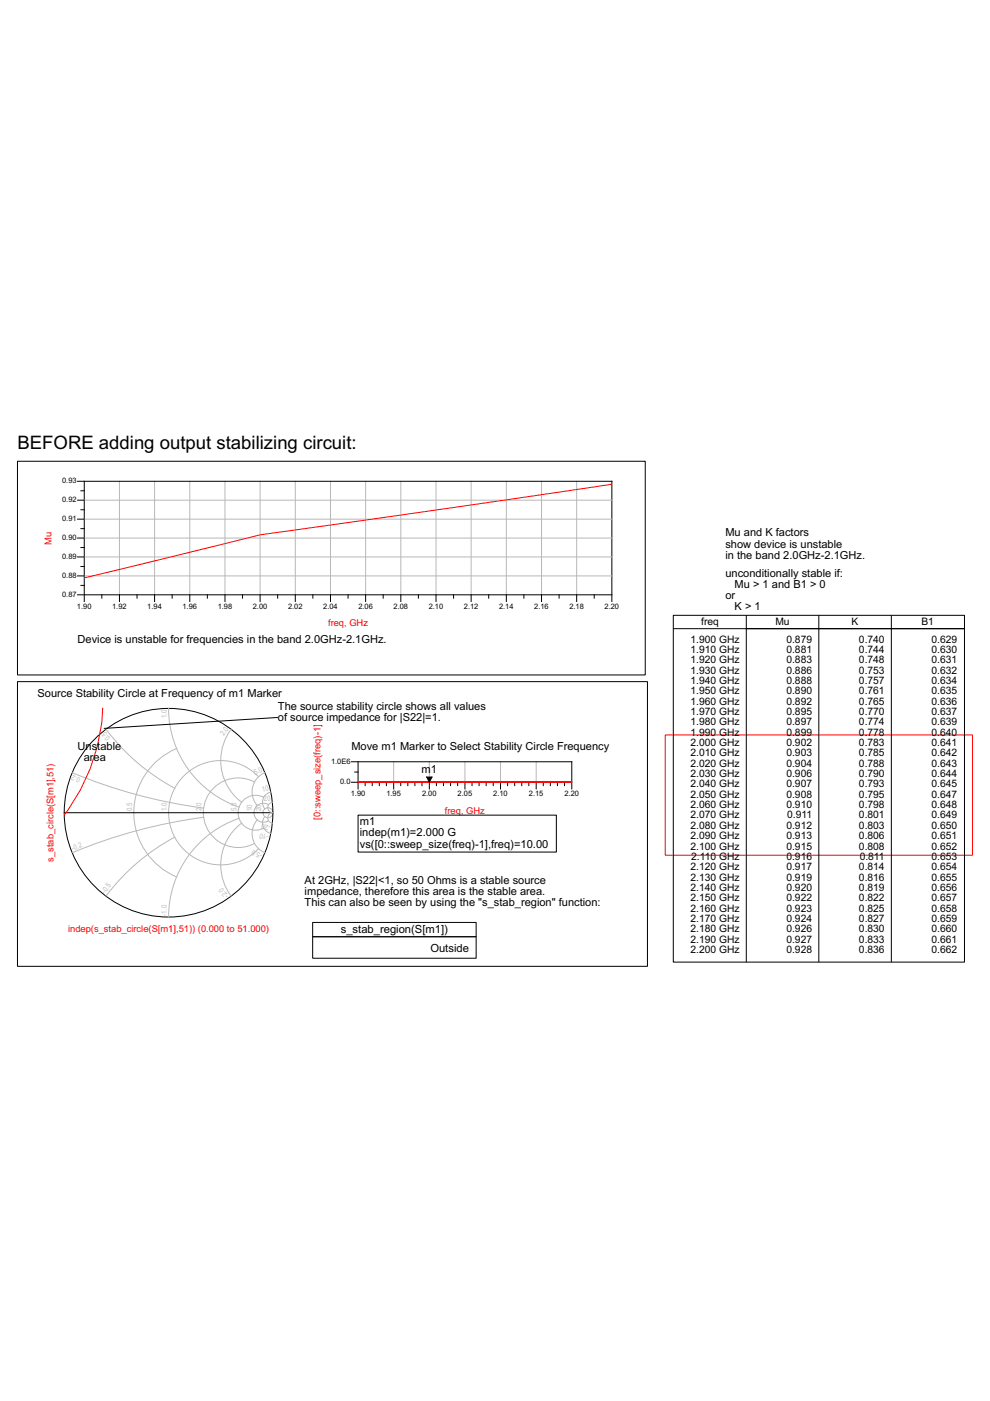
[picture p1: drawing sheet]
<svg xmlns="http://www.w3.org/2000/svg" width="210mm" height="297mm" viewBox="0 0 210 297" stroke-linecap="round" stroke-linejoin="round" font-family="sans-serif">
<g fill="none" stroke="#b8b8b8" stroke-width=".21">
<path d="M22.5 154.7a44.4 44.4 0 0 0 14.5 12.4M35.7 150.2a22.1 22.1 0 0 0 15 20.9M37.4 158.7a14.7 14.7 0 0 0-9 13.6 14.7 14.7 0 0 0 9 13.6M49 154.6a11.1 11.1 0 0 0 2.2 15.5M15.4 163.9a109.8 109.8 0 0 0 27.7 7.4M37 177.5a44.5 44.5 0 0 0-14.5 12.5M43.2 173.3a109.9 109.9 0 0 0-27.8 7.5M50.7 173.5a22.1 22.1 0 0 0-15 20.9M51.2 174.5a11.1 11.1 0 0 0-2.2 15.5M54 165.8a7.4 7.4 0 0 0-10.9 6.5 7.4 7.4 0 0 0 10.9 6.5M54.5 173.8a4.4 4.4 0 0 0 1.7 7M54.8 164.7a11.1 11.1 0 0 0-15.7-.3 11.1 11.1 0 0 0 0 15.8 11.1 11.1 0 0 0 15.7-.3"/>
<path d="M55.9 169.1a3.7 3.7 0 0 0-5.4 3.2 3.7 3.7 0 0 0 5.4 3.3M56.2 173.1a2.21 2.21 0 0 0 1.2 3.6M56.2 163.8a4.4 4.4 0 0 0-1.7 7M56.9 170.6a2.01 2.01 0 0 0-3.1 1.7 2.01 2.01 0 0 0 3.1 1.7M57.4 167.9a2.21 2.21 0 0 0-1.2 3.6M57.8 170.1a1.1 1.1 0 0 0-1 1.2 1.1 1.1 0 0 0 1.1 1M57.9 172.3a1.1 1.1 0 0 0-1.1 1.1 1.1 1.1 0 0 0 1 1.1"/>
<circle cx="56.8" cy="172.3" r="1.06"/>
</g>
<g fill="none" stroke="#000" stroke-width=".21">
<path d="M13.6 172.3h44.3"/>
<circle cx="35.7" cy="172.3" r="22.1"/>
</g>
<path d="M13.6 172.6l.1 .1-.1 .2z" fill="#f00"/>
<path d="M21.8 150.2a39.5 39.5 0 0 1-8.1 22.4" fill="none" stroke="#f00" stroke-width=".21"/>
<path d="M21.7 150.1l.1 .1z" fill="#f00"/>
<path d="M83.5 161.5v4.4M91 161.5v4.4M98.6 161.5v4.4M106.1 161.5v4.4M113.7 161.5v4.4" fill="none" stroke="#b8b8b8" stroke-width=".21"/>
<g fill="none" stroke="#000" stroke-width=".21">
<path d="M74.5 161.5h46.7v5.8M74.5 165.9h46.7M75.2 163.7h.7M75.9 161.5v5.8M77.4 165.9v.7M78.9 165.9v.7M80.4 165.9v.7M81.9 165.9v.7M83.5 165.9v1.4M85 165.9v.7M86.5 165.9v.7M88 165.9v.7"/>
<path d="M89.5 165.9v.7M91 165.9v1.4M92.5 165.9v.7M94 165.9v.7M95.5 165.9v.7M97 165.9v.7M98.6 165.9v1.4M100.1 165.9v.7M101.6 165.9v.7M103.1 165.9v.7M104.6 165.9v.7M106.1 165.9v1.4"/>
<path d="M107.6 165.9v.7M109.1 165.9v.7M110.6 165.9v.7M112.1 165.9v.7M113.7 165.9v1.4M115.2 165.9v.7M116.7 165.9v.7M118.2 165.9v.7M119.7 165.9v.7"/>
</g>
<path d="M75.9 165.6h1.8v.4h-1.8z" fill="#f00"/>
<path d="M77.1 165.8h42.9" fill="none" stroke="#f00" stroke-width=".4"/>
<path d="M119.4 165.6h1.8v.4h-1.8z" fill="#f00"/>
<path d="M90.5 164.8h1.1l-.6 1.1z" fill="#000"/>
<g fill="none" stroke="#000" stroke-width=".21">
<path d="M16.4 102h113.3v25.5M16.4 118.1h1.5M16.4 114.1h1.5M16.4 110.1h1.5M16.4 106.1h1.5M17.2 116.1h.7M17.2 112.1h.7M17.2 108.1h.7M17.2 104.1h.7M17.9 102v25.5M16.4 126.1h113.3M16.4 122.1h1.5"/>
<path d="M17.2 124.1h.7M17.2 120.1h.7M21.6 126.1v.7M25.3 126.1v1.4M29.1 126.1v.7M32.8 126.1v1.4M36.5 126.1v.7M40.2 126.1v1.4M44 126.1v.7M47.7 126.1v1.4M51.4 126.1v.7M55.1 126.1v1.4"/>
<path d="M58.9 126.1v.7M62.6 126.1v1.4M66.3 126.1v.7M70.1 126.1v1.4M73.8 126.1v.7M77.5 126.1v1.4M81.2 126.1v.7M85 126.1v1.4M88.7 126.1v.7M92.4 126.1v1.4M96.2 126.1v.7M99.9 126.1v1.4"/>
<path d="M103.6 126.1v.7M107.4 126.1v1.4M111.1 126.1v.7M114.8 126.1v1.4M118.5 126.1v.7M122.3 126.1v1.4M126 126.1v.7M75.9 172.8h42.1v7.9h-42.1zM90.5 164.8h1.1l-.6 1.1z"/>
</g>
<g fill="none" stroke="#b8b8b8" stroke-width=".21">
<path d="M17.9 118.1h111.8M17.9 114.1h111.8M17.9 110.1h111.8M17.9 106.1h111.8M25.3 102v24.1M32.8 102v24.1M40.2 102v24.1M47.7 102v24.1M55.1 102v24.1M62.6 102v24.1M70.1 102v24.1M77.5 102v24.1"/>
<path d="M85 102v24.1M92.4 102v24.1M99.9 102v24.1M107.4 102v24.1M114.8 102v24.1M122.3 102v24.1M17.9 122.1h111.8"/>
</g>
<path d="M17.9 122.5h.1z" fill="#f00"/>
<path d="M129.6 102.7l-33.4 4.9-41.1 5.8-37.1 9.1" fill="none" stroke="#f00" stroke-width=".21"/>
<path d="M129.6 102.6l.1 .1z" fill="#f00"/>
<path d="M3.7 97.8h133.1v45.3h-133.1zM142.8 130.5h61.7v73.5h-61.7zM142.9 133.3h61.5M158.2 130.6v73.3M173.6 130.6v73.3M189 130.6v73.3M3.7 144.5h133.6v60.4h-133.6zM58.8 152.1l-36.7 2.3M66.3 195.6h34.7v7.6h-34.7zM66.4 198.6h34.5" fill="none" stroke="#000" stroke-width=".21"/>
<path d="M141.1 155.8h65.1v25.5h-65.1z" fill="none" stroke="#f00" stroke-width=".21"/>
<text font-size="3.9" x="3.7" y="95.1">BEFORE adding output stabilizing circuit:</text>
<g font-size="2.4">
<text x="153.8" y="113.7">Mu and K factors</text>
<text x="153.8" y="116.1">show device is unstable</text>
<text x="153.8" y="118.4">in the band 2.0GHz-2.1GHz.</text>
<text x="153.8" y="122.2">unconditionally stable if:</text>
<text x="155.8" y="124.6">Mu &gt; 1 and B1 &gt; 0</text>
<text x="153.8" y="126.9">or</text>
<text x="155.8" y="129.3">K &gt; 1</text>
<text x="16.4" y="136.4">Device is unstable for frequencies in the band 2.0GHz-2.1GHz.</text>
<text x="8" y="147.7">Source Stability Circle at Frequency of m1 Marker</text>
<text x="58.9" y="150.6">The source stability circle shows all values</text>
<text x="58.9" y="152.9">of source impedance for |S22|=1.</text>
<text x="16.4" y="159">Unstable</text>
<text x="17.8" y="161.4">area</text>
<text x="74.5" y="159">Move m1 Marker to Select Stability Circle Frequency</text>
<text x="89.4" y="163.9">m</text>
<text x="91.4" y="163.9">1</text>
<text x="76.3" y="175">m1</text>
<text x="76.3" y="177.4">indep(m1)=2.000 G</text>
<text x="76.3" y="179.7">vs([0::sweep_size(freq)-1],freq)=10.00</text>
<text x="64.6" y="187.4">At 2GHz, |S22|&lt;1, so 50 Ohms is a stable source</text>
<text x="64.6" y="189.7">impedance, therefore this area is the stable area.</text>
<text x="64.6" y="192.1">This can also be seen by using the &quot;s_stab_region&quot; function:</text>
<text x="72.3" y="197.9">s_stab_region(S[m1])</text>
<text x="91.2" y="201.8">Outside</text>
</g>
<g font-size="2.2">
<text x="146.4" y="136.2">1.900 GHz</text>
<text x="148.7" y="132.6">freq</text>
<text x="164.4" y="132.6">Mu</text>
<text x="166.7" y="136.2">0.879</text>
<text x="180.6" y="132.6">K</text>
<text x="182.1" y="136.2">0.740</text>
<text x="195.3" y="132.6">B1</text>
<text x="197.5" y="136.2">0.629</text>
<text x="146.4" y="138.4">1.910 GHz</text>
<text x="146.4" y="140.6">1.920 GHz</text>
<text x="146.4" y="142.8">1.930 GHz</text>
<text x="166.7" y="138.4">0.881</text>
<text x="166.7" y="140.6">0.883</text>
<text x="166.7" y="142.8">0.886</text>
<text x="182.1" y="138.4">0.744</text>
<text x="182.1" y="140.6">0.748</text>
<text x="182.1" y="142.8">0.753</text>
<text x="197.5" y="138.4">0.630</text>
<text x="197.5" y="140.6">0.631</text>
<text x="197.5" y="142.8">0.632</text>
<text x="146.4" y="145">1.940 GHz</text>
<text x="146.4" y="147.2">1.950 GHz</text>
<text x="146.4" y="149.4">1.960 GHz</text>
<text x="166.7" y="145">0.888</text>
<text x="166.7" y="147.2">0.890</text>
<text x="166.7" y="149.4">0.892</text>
<text x="182.1" y="145">0.757</text>
<text x="182.1" y="147.2">0.761</text>
<text x="182.1" y="149.4">0.765</text>
<text x="197.5" y="145">0.634</text>
<text x="197.5" y="147.2">0.635</text>
<text x="197.5" y="149.4">0.636</text>
<text x="146.4" y="151.6">1.970 GHz</text>
<text x="146.4" y="153.8">1.980 GHz</text>
<text x="146.4" y="156">1.990 GHz</text>
<text x="166.7" y="151.6">0.895</text>
<text x="166.7" y="153.8">0.897</text>
<text x="166.7" y="156">0.899</text>
<text x="182.1" y="151.6">0.770</text>
<text x="182.1" y="153.8">0.774</text>
<text x="182.1" y="156">0.778</text>
<text x="197.5" y="151.6">0.637</text>
<text x="197.5" y="153.8">0.639</text>
<text x="197.5" y="156">0.640</text>
<text x="146.4" y="158.2">2.000 GHz</text>
<text x="146.4" y="160.4">2.010 GHz</text>
<text x="166.7" y="158.2">0.902</text>
<text x="166.7" y="160.4">0.903</text>
<text x="182.1" y="158.2">0.783</text>
<text x="182.1" y="160.4">0.785</text>
<text x="197.5" y="158.2">0.641</text>
<text x="197.5" y="160.4">0.642</text>
<text x="146.4" y="162.6">2.020 GHz</text>
<text x="146.4" y="164.8">2.030 GHz</text>
<text x="146.4" y="166.9">2.040 GHz</text>
<text x="166.7" y="162.6">0.904</text>
<text x="166.7" y="164.8">0.906</text>
<text x="166.7" y="166.9">0.907</text>
<text x="182.1" y="162.6">0.788</text>
<text x="182.1" y="164.8">0.790</text>
<text x="182.1" y="166.9">0.793</text>
<text x="197.5" y="162.6">0.643</text>
<text x="197.5" y="164.8">0.644</text>
<text x="197.5" y="166.9">0.645</text>
<text x="146.4" y="169.1">2.050 GHz</text>
<text x="146.4" y="171.3">2.060 GHz</text>
<text x="146.4" y="173.5">2.070 GHz</text>
<text x="166.7" y="169.1">0.908</text>
<text x="166.7" y="171.3">0.910</text>
<text x="166.9" y="173.5">0.911</text>
<text x="182.1" y="169.1">0.795</text>
<text x="182.1" y="171.3">0.798</text>
<text x="182.1" y="173.5">0.801</text>
<text x="197.5" y="169.1">0.647</text>
<text x="197.5" y="171.3">0.648</text>
<text x="197.5" y="173.5">0.649</text>
<text x="146.4" y="175.7">2.080 GHz</text>
<text x="146.4" y="177.9">2.090 GHz</text>
<text x="166.7" y="175.7">0.912</text>
<text x="166.7" y="177.9">0.913</text>
<text x="182.1" y="175.7">0.803</text>
<text x="182.1" y="177.9">0.806</text>
<text x="197.5" y="175.7">0.650</text>
<text x="197.5" y="177.9">0.651</text>
<text x="146.4" y="180.1">2.100 GHz</text>
<text x="146.4" y="184.5">2.120 GHz</text>
<text x="146.6" y="182.3">2.110 GHz</text>
<text x="166.7" y="180.1">0.915</text>
<text x="166.7" y="182.3">0.916</text>
<text x="166.7" y="184.5">0.917</text>
<text x="182.1" y="180.1">0.808</text>
<text x="182.1" y="184.5">0.814</text>
<text x="182.3" y="182.3">0.811</text>
<text x="197.5" y="180.1">0.652</text>
<text x="197.5" y="182.3">0.653</text>
<text x="197.5" y="184.5">0.654</text>
<text x="146.4" y="186.7">2.130 GHz</text>
<text x="146.4" y="188.9">2.140 GHz</text>
<text x="146.4" y="191.1">2.150 GHz</text>
<text x="166.7" y="186.7">0.919</text>
<text x="166.7" y="188.9">0.920</text>
<text x="166.7" y="191.1">0.922</text>
<text x="182.1" y="186.7">0.816</text>
<text x="182.1" y="188.9">0.819</text>
<text x="182.1" y="191.1">0.822</text>
<text x="197.5" y="186.7">0.655</text>
<text x="197.5" y="188.9">0.656</text>
<text x="197.5" y="191.1">0.657</text>
<text x="146.4" y="193.3">2.160 GHz</text>
<text x="146.4" y="195.5">2.170 GHz</text>
<text x="146.4" y="197.7">2.180 GHz</text>
<text x="166.7" y="193.3">0.923</text>
<text x="166.7" y="195.5">0.924</text>
<text x="166.7" y="197.7">0.926</text>
<text x="182.1" y="193.3">0.825</text>
<text x="182.1" y="195.5">0.827</text>
<text x="182.1" y="197.7">0.830</text>
<text x="197.5" y="193.3">0.658</text>
<text x="197.5" y="195.5">0.659</text>
<text x="197.5" y="197.7">0.660</text>
<text x="146.4" y="199.9">2.190 GHz</text>
<text x="146.4" y="202.1">2.200 GHz</text>
<text x="166.7" y="199.9">0.927</text>
<text x="166.7" y="202.1">0.928</text>
<text x="182.1" y="199.9">0.833</text>
<text x="182.1" y="202.1">0.836</text>
<text x="197.5" y="199.9">0.661</text>
<text x="197.5" y="202.1">0.662</text>
</g>
<g font-size="2" fill="#f00">
<text x="10.9" y="115.5" transform="rotate(-90 10.9 115.5)">Mu</text>
<text x="69.6" y="132.8">freq, GHz</text>
<text x="67.9" y="173.8" transform="rotate(-90 67.9 173.8)">[0::sweep_size(freq)-1]</text>
<text x="94.3" y="172.5">freq, GHz</text>
<text x="11.4" y="182.7" transform="rotate(-90 11.4 182.7)">s_stab_circle(S[m1],51)</text>
<text x="14.4" y="197.7">indep(s_stab_circle(S[m1],51)) (0.000 to 51.000)</text>
</g>
<g font-size="1.6">
<text x="13.2" y="106.5">0.92</text>
<text x="13.2" y="102.5">0.93</text>
<text x="13.2" y="110.5">0.91</text>
<text x="13.2" y="118.5">0.89</text>
<text x="13.2" y="114.5">0.90</text>
<text x="13.2" y="122.5">0.88</text>
<text x="13.2" y="126.5">0.87</text>
<text x="16.3" y="129.1">1.90</text>
<text x="23.8" y="129.1">1.92</text>
<text x="31.2" y="129.1">1.94</text>
<text x="38.7" y="129.1">1.96</text>
<text x="46.2" y="129.1">1.98</text>
<text x="53.6" y="129.1">2.00</text>
<text x="61.1" y="129.1">2.02</text>
<text x="68.5" y="129.1">2.04</text>
<text x="76" y="129.1">2.06</text>
<text x="83.4" y="129.1">2.08</text>
<text x="90.9" y="129.1">2.10</text>
<text x="98.3" y="129.1">2.12</text>
<text x="105.8" y="129.1">2.14</text>
<text x="113.3" y="129.1">2.16</text>
<text x="120.7" y="129.1">2.18</text>
<text x="128.2" y="129.1">2.20</text>
<text x="70.2" y="161.9">1.0E6</text>
<text x="72.1" y="166.3">0.0</text>
<text x="74.4" y="168.9">1.90</text>
<text x="81.9" y="168.9">1.95</text>
<text x="89.5" y="168.9">2.00</text>
<text x="97" y="168.9">2.05</text>
<text x="104.6" y="168.9">2.10</text>
<text x="112.1" y="168.9">2.15</text>
<text x="119.7" y="168.9">2.20</text>
</g>
<g font-size="1.6" fill="#b8b8b8">
<text x="35.4" y="152.3" transform="rotate(-90 35.4 152.3)">1.0</text>
<text x="23.4" y="156.5" transform="rotate(-127 23.4 156.5)">0.5</text>
<text x="47.4" y="156.1" transform="rotate(-53 47.4 156.1)">2.0</text>
<text x="17.1" y="165" transform="rotate(-157 17.1 165)">0.2</text>
<text x="54.1" y="164.3" transform="rotate(-23 54.1 164.3)">5.0</text>
<text x="55.6" y="167.9" transform="rotate(-11 55.6 167.9)">10</text>
<text x="28" y="172" transform="rotate(-90 28 172)">0.5</text>
<text x="35.4" y="172" transform="rotate(-90 35.4 172)">1.0</text>
<text x="42.7" y="172" transform="rotate(-90 42.7 172)">2.0</text>
<text x="50.1" y="172" transform="rotate(-90 50.1 172)">5.0</text>
<text x="53.5" y="172" transform="rotate(-90 53.5 172)">10</text>
<text x="55.4" y="172" transform="rotate(-90 55.4 172)">20</text>
<text x="56" y="169.9" transform="rotate(-6 56 169.9)">20</text>
<text x="57" y="177" transform="rotate(-169 57 177)">-10</text>
<text x="57.4" y="174.9" transform="rotate(-174 57.4 174.9)">-20</text>
<text x="15.4" y="180.3" transform="rotate(-23 15.4 180.3)">-0.2</text>
<text x="55.7" y="181" transform="rotate(-157 55.7 181)">-5.0</text>
<text x="22.3" y="189.5" transform="rotate(-53 22.3 189.5)">-0.5</text>
<text x="48.5" y="190" transform="rotate(-127 48.5 190)">-2.0</text>
<text x="35.4" y="194.1" transform="rotate(-90 35.4 194.1)">-1.0</text>
</g>
</svg>
